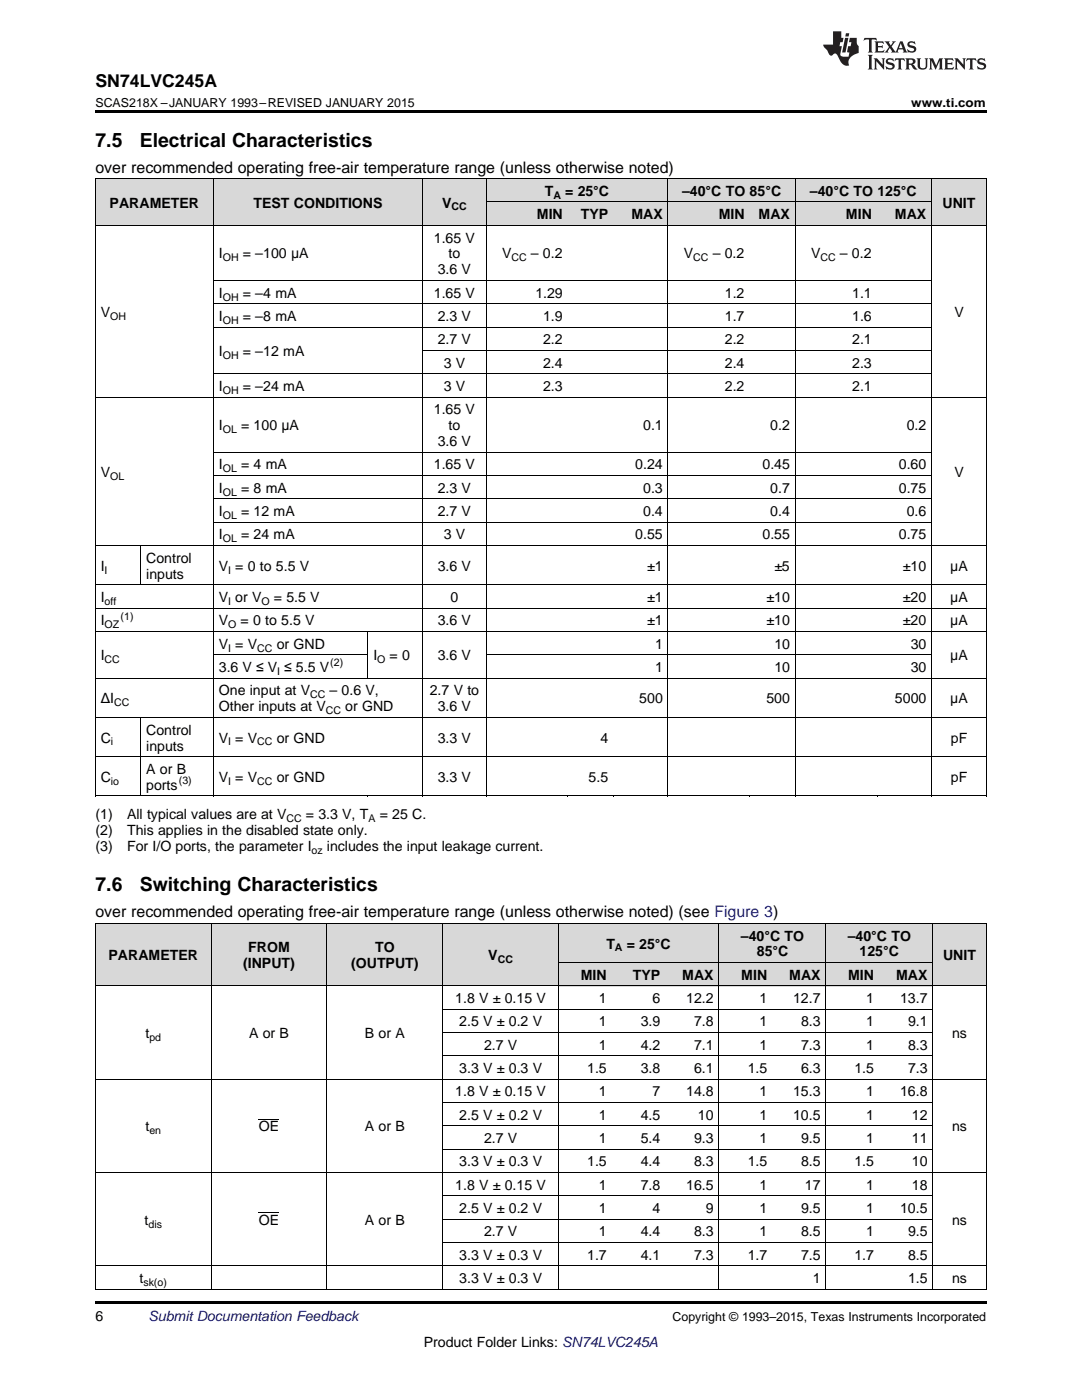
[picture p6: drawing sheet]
<svg xmlns="http://www.w3.org/2000/svg" width="216mm" height="279mm" viewBox="0 0 216 279" stroke-linecap="round" stroke-linejoin="round" font-family="sans-serif">
<g fill="#d8d8d8">
<path d="M19 184.3h23.2v12.5h-23.2z"/>
<path d="M42.2 184.3h23.1v12.5h-23.1z"/>
<path d="M65.3 184.3h23.1v12.5h-23.1z"/>
<path d="M88.4 184.3h23.1v12.5h-23.1z"/>
<path d="M111.5 192.2h10.7v4.6h-10.7z"/>
<path d="M122.2 192.2h10.6v4.6h-10.6z"/>
<path d="M132.8 192.2h10.7v4.6h-10.7z"/>
<path d="M143.5 192.2h10.7v4.6h-10.7z"/>
<path d="M154.2 192.2h10.6v4.6h-10.6z"/>
<path d="M164.8 192.2h10.7v4.6h-10.7z"/>
<path d="M175.5 192.2h10.7v4.6h-10.7z"/>
<path d="M186.2 184.3h10.6v12.5h-10.6z"/>
<path d="M111.5 184.3h10.7v7.9h-10.7z"/>
<path d="M122.2 184.3h10.6v7.9h-10.6z"/>
<path d="M132.8 184.3h10.7v7.9h-10.7z"/>
<path d="M143.5 184.3h10.7v7.9h-10.7z"/>
<path d="M154.2 184.3h10.6v7.9h-10.6z"/>
<path d="M164.8 184.3h10.7v7.9h-10.7z"/>
<path d="M175.5 184.3h10.7v7.9h-10.7z"/>
<path d="M19 35.7h9.1v9.3h-9.1z"/>
<path d="M28.1 35.7h14.5v9.3h-14.5z"/>
<path d="M42.6 35.7h30.8v9.3h-30.8z"/>
<path d="M73.4 35.7h10.9v9.3h-10.9z"/>
<path d="M84.3 35.7h12.7v9.3h-12.7z"/>
<path d="M97 40.4h16.4v4.6h-16.4z"/>
<path d="M113.4 40.4h9v4.6h-9z"/>
<path d="M122.4 40.4h10.9v4.6h-10.9z"/>
<path d="M133.3 40.4h16.3v4.6h-16.3z"/>
<path d="M149.6 40.4h9.1v4.6h-9.1z"/>
<path d="M158.7 40.4h16.3v4.6h-16.3z"/>
<path d="M175 40.4h10.9v4.6h-10.9z"/>
<path d="M185.9 35.7h10.9v9.3h-10.9z"/>
<path d="M97 35.7h16.4v4.7h-16.4z"/>
<path d="M113.4 35.7h9v4.7h-9z"/>
<path d="M122.4 35.7h10.9v4.7h-10.9z"/>
<path d="M133.3 35.7h16.3v4.7h-16.3z"/>
<path d="M149.6 35.7h9.1v4.7h-9.1z"/>
<path d="M158.7 35.7h16.3v4.7h-16.3z"/>
<path d="M175 35.7h10.9v4.7h-10.9z"/>
</g>
<g fill="#000">
<path d="M19 22h177.8v.5h-177.8zM19 158.9h.2zM42.5 158.9h.1zM73.3 158.9h.1zM84.2 158.9h.1zM96.9 158.9h.1zM113.3 158.9h.1zM122.3 158.9h.1zM133.2 158.9h.1zM149.5 158.9h.1zM158.6 158.9h.1zM174.9 158.9h.1z"/>
<path d="M185.8 158.9h.1zM196.7 158.9h.1zM19 257.3l.2 .1zM65.2 257.3l.1 .1zM88.3 257.3l.1 .1zM111.4 257.3l.1 .1zM122.1 257.3l.1 .1zM132.7 257.3l.1 .1zM143.4 257.3l.1 .1zM154.1 257.3l.1 .1zM164.7 257.3l.1 .1zM175.4 257.3l.1 .1z"/>
<path d="M186.1 257.3l.1 .1zM196.7 257.3l.1 .1zM19 259.7h177.8v.5h-177.8z"/>
</g>
<g fill="none" stroke="#000" stroke-width=".2">
<path d="M19 35.6h177.8M19.1 35.7v123.2M42.6 35.7v123.2M84.3 35.7v123.2M97 35.7v123.2M133.3 35.7v123.2M158.7 35.7v123.2M185.9 35.7v123.2M196.8 35.7v123.2M19 45h177.8M42.6 56h143.3M97 40.3h88.9"/>
<path d="M19 79.3h177.8M42.6 74.6h143.3M42.6 65.3h143.3M42.6 60.6h143.3M84.3 69.9h101.6M42.6 99.6h143.3M42.6 94.9h143.3M42.6 90.3h143.3M19 116.7h177.8M19 108.9h177.8M28.1 108.9v7.9M42.6 104.2h143.3"/>
<path d="M19 135.3h177.8M19 126h177.8M19 121.4h177.8M42.6 130.7h30.8M73.4 126v9.4M97 130.7h88.9M19 158.8h177.8M19 151h177.8M19 143.2h177.8M28.1 143.2v15.7M19 184.3h177.8v73.1M19 196.8h177.8"/>
<path d="M19.1 184.3v73.1M42.1 184.3v73.1M65.2 184.3v73.1M88.3 184.3v73.1M111.4 184.3v73.1M111.5 192.1h74.6M143.5 184.3v73.1M164.8 184.3v73.1M186.1 184.3v73.1M19 215.4h177.8M88.4 210.7h97.8M88.4 206.1h97.8"/>
<path d="M88.4 201.4h97.8M19 234h177.8M88.4 238.7h97.8M88.4 229.4h97.8M88.4 224.7h97.8M88.4 220h97.8M19 257.3h177.8M19 252.6h177.8M88.4 248h97.8M88.4 243.3h97.8"/>
</g>
<g fill="#231f20">
<path d="M172.5 7.6l-.1 .5 .4-.2h.6v.1v2.1l-.2 .4h.9l-.2-.4v-2.1l.1-.1h.5l.5 .2-.2-.5zM174.5 8.3l.2 .3v1.5l-.2 .4h1.8l.2-.6a1.04 1.04 0 0 1-1.3 .2v-.7h.6l.3 .2v-.6l-.3 .2h-.6v-.6l.8-.1 .4 .3-.2-.5zM176.5 8.3l.9 1.1-.9 1.1h.8l-.2-.2 .4-.7 .5 .7-.2 .2h1.5l-.2-.2 .2-.4h.9l.1 .4-.2 .2h1l-.3-.3-.7-1.9h-.5l-.9 2-.8-1 .9-1h-.8l.1 .3-.4 .5-.3-.6 .1-.2zM179.7 8.6l.4 1h-.7zM181.3 8.4a.63 .63 0 0 0-.2 .7 .63 .63 0 0 0 .6 .4l.6 .2 .1 .2a.75 .75 0 0 1-.7 .4 .75 .75 0 0 1-.6-.5l.1 .7 .1-.1a1.11 1.11 0 0 0 1.5-.6 1.13 1.13 0 0 0-1.2-.8l-.1-.4a1.04 1.04 0 0 1 1.2 .2l-.2-.5-.2 .1-.4-.2zM173.2 10.9l.2 .4v2.2l-.2 .4h1l-.3-.4v-2.2l.3-.4zM174.3 11.6l.3 .4v1.5l-.3 .4h.8l-.2-.4v-1.3l1.5 1.7v-1.9l.2-.4h-.7l.2 .4v.9l-1.1-1.3zM177 11.8a.62 .62 0 0 0-.2 .7 .62 .62 0 0 0 .6 .4l.6 .1 .1 .3a.76 .76 0 0 1-.7 .3 .76 .76 0 0 1-.7-.4l.2 .7 .1-.1a1.11 1.11 0 0 0 1.5-.6 1.13 1.13 0 0 0-1.2-.8l-.1-.4a1.04 1.04 0 0 1 1.2 .2l-.2-.6-.2 .1-.5-.1zM178.7 11.6l-.2 .6a.61 .61 0 0 1 .8-.3v1.6l-.2 .4h.9l-.2-.4v-1.6a.63 .63 0 0 1 .7 .3l-.1-.6zM180.6 11.6l.3 .4v1.5l-.3 .4h1l-.2-.2-.1-.8 .6 .2a.76 .76 0 0 0 1.2 .7l-1-1a.58 .58 0 0 0 .6-.5 .58 .58 0 0 0-.5-.6zM181.4 11.9h.1a.45 .45 0 0 1 .5 .1 .45 .45 0 0 1 .1 .5l-.8 .2zM182.9 11.6l.2 .2a2.17 2.17 0 0 0 .3 1.9 .99 .99 0 0 0 1.6-.6v-1.1l.2-.4h-.7l.2 .2a1.92 1.92 0 0 1-.2 1.8 .6 .6 0 0 1-.9-.5v-1.1l.2-.4zM185.4 11.6l.2 .4v1.5l-.2 .4h.7l-.2-.4v-1.4l.8 1.8 .8-1.8v1.4l-.2 .4h.9l-.2-.4v-1.5l.2-.4h-.8l-.6 1.5-.6-1.5zM188.4 11.6l.2 .4v1.5l-.2 .4h1.8l.1-.6a1.04 1.04 0 0 1-1.2 .1v-.6h.5l.4 .2v-.6l-.4 .2h-.5v-.7h.8l.3 .3-.1-.6zM190.5 11.6l.2 .4v1.5l-.2 .4h.7l-.2-.4v-1.3l1.5 1.7v-1.9l.2-.4h-.7l.2 .4v.9l-1.1-1.3zM192.9 11.6l-.1 .6a.61 .61 0 0 1 .7-.3l.1 1.6-.3 .4h1l-.3-.4 .1-1.6a.63 .63 0 0 1 .7 .3l-.1-.6zM195.2 11.8a.62 .62 0 0 0-.2 .7 .62 .62 0 0 0 .6 .4l.6 .1 .1 .3a.76 .76 0 0 1-.7 .3 .76 .76 0 0 1-.6-.4l.1 .7 .1-.1a1.11 1.11 0 0 0 1.6-.6 1.13 1.13 0 0 0-1.3-.8l-.1-.4a1.04 1.04 0 0 1 1.2 .2l-.1-.6-.2 .1-.5-.1z"/>
<path d="M166.2 6.3v2.6h-1.9v.4l.8 .9a.91 .91 0 0 0 1 .8 .56 .56 0 0 1 .5-.3 .56 .56 0 0 1 .5 .3l.4 .8a1.53 1.53 0 0 0 1.9 1.2 1.54 1.54 0 0 1 1-2.1l.9-.3v-1.4a1.52 1.52 0 0 1-.4-1.6h-1.3l-.2 .8h.5l-.2 .8h-.5l-.1 1v.2l.4 .1-.2 .8a1.93 1.93 0 0 1-1.6-.3l.3-1.8h-.5l.2-.8h.4l.2-.8h-.4v-1.3zM168.6 7.6l-.6 2.9h.7l.6-2.9zM168.8 6.6l-.1 .7h.6l.2-.7z"/>
</g>
<path d="M51.6 223.3h4.1M51.6 242h4.1" fill="none" stroke="#000" stroke-width=".2"/>
<g font-size="3.9">
<text x="19" y="29.3">7.5</text>
<text x="27.9" y="29.3">Electrical Characteristics</text>
<text x="19" y="177.9">7.6</text>
<text x="27.9" y="177.9">Switching Characteristics</text>
</g>
<text font-size="3.5" x="19" y="17.3">SN74LVC245A</text>
<g font-size="3.2">
<text x="19" y="34.4">over recommended operating free-air temperature range (unless otherwise noted)</text>
<text x="19" y="183.1">over recommended operating free-air temperature range (unless otherwise noted) (see Figure 3)</text>
</g>
<g font-size="2.8">
<text x="21.9" y="41.4">PARAMETER</text>
<text x="50.6" y="41.4">TEST CONDITIONS</text>
<text x="88.2" y="41.4">V</text>
<text x="108.7" y="39.1">T</text>
<text x="112.8" y="39.1">= 25°C</text>
<text x="136.1" y="39.1">–40°C TO 85°C</text>
<text x="161.6" y="39.1">–40°C TO</text>
<text x="175.1" y="39.1">125°C</text>
<text x="188.1" y="41.4">UNIT</text>
<text x="107.1" y="43.7">MIN</text>
<text x="115.9" y="43.7">TYP</text>
<text x="126" y="43.7">MAX</text>
<text x="143.4" y="43.7">MIN</text>
<text x="151.4" y="43.7">MAX</text>
<text x="168.8" y="43.7">MIN</text>
<text x="178.6" y="43.7">MAX</text>
<text x="43.7" y="51.6">I</text>
<text x="48.5" y="51.6">= –100 μA</text>
<text x="86.6" y="48.4">1.65 V</text>
<text x="89.5" y="51.6">to</text>
<text x="100.2" y="51.6">V</text>
<text x="105.9" y="51.6">– 0.2</text>
<text x="136.5" y="51.6">V</text>
<text x="142.2" y="51.6">– 0.2</text>
<text x="161.9" y="51.6">V</text>
<text x="167.6" y="51.6">– 0.2</text>
<text x="43.7" y="59.4">I</text>
<text x="48.5" y="59.4">= –4 mA</text>
<text x="86.6" y="59.4">1.65 V</text>
<text x="87.3" y="54.8">3.6 V</text>
<text x="106.8" y="59.4">1.29</text>
<text x="144.6" y="59.4">1.2</text>
<text x="170" y="59.4">1.1</text>
<text x="20.1" y="63.2">V</text>
<text x="43.7" y="64.1">I</text>
<text x="48.5" y="64.1">= –8 mA</text>
<text x="87.3" y="64.1">2.3 V</text>
<text x="108.4" y="64.1">1.9</text>
<text x="144.6" y="64.1">1.7</text>
<text x="170" y="64.1">1.6</text>
<text x="190.4" y="63.2">V</text>
<text x="43.7" y="71">I</text>
<text x="48.5" y="71">= –12 mA</text>
<text x="87.3" y="68.7">2.7 V</text>
<text x="108.4" y="68.7">2.2</text>
<text x="144.6" y="68.7">2.2</text>
<text x="170" y="68.7">2.1</text>
<text x="88.5" y="73.4">3 V</text>
<text x="108.4" y="73.4">2.4</text>
<text x="144.6" y="73.4">2.4</text>
<text x="170" y="73.4">2.3</text>
<text x="43.7" y="78">I</text>
<text x="48.5" y="78">= –24 mA</text>
<text x="86.6" y="82.7">1.65 V</text>
<text x="88.5" y="78">3 V</text>
<text x="108.4" y="78">2.3</text>
<text x="144.6" y="78">2.2</text>
<text x="170" y="78">2.1</text>
<text x="43.7" y="85.9">I</text>
<text x="48.1" y="85.9">= 100 μA</text>
<text x="87.3" y="89">3.6 V</text>
<text x="89.5" y="85.9">to</text>
<text x="128.3" y="85.9">0.1</text>
<text x="153.7" y="85.9">0.2</text>
<text x="180.9" y="85.9">0.2</text>
<text x="20.1" y="95.2">V</text>
<text x="43.7" y="93.7">I</text>
<text x="48.1" y="93.7">= 4 mA</text>
<text x="86.6" y="93.7">1.65 V</text>
<text x="126.8" y="93.7">0.24</text>
<text x="152.2" y="93.7">0.45</text>
<text x="179.4" y="93.7">0.60</text>
<text x="190.4" y="95.2">V</text>
<text x="43.7" y="98.4">I</text>
<text x="48.1" y="98.4">= 8 mA</text>
<text x="87.3" y="98.4">2.3 V</text>
<text x="128.3" y="98.4">0.3</text>
<text x="153.7" y="98.4">0.7</text>
<text x="179.4" y="98.4">0.75</text>
<text x="43.7" y="103">I</text>
<text x="43.7" y="107.7">I</text>
<text x="48.1" y="103">= 12 mA</text>
<text x="48.1" y="107.7">= 24 mA</text>
<text x="87.3" y="103">2.7 V</text>
<text x="88.5" y="107.7">3 V</text>
<text x="126.8" y="107.7">0.55</text>
<text x="128.3" y="103">0.4</text>
<text x="152.2" y="107.7">0.55</text>
<text x="153.7" y="103">0.4</text>
<text x="179.4" y="107.7">0.75</text>
<text x="180.9" y="103">0.6</text>
<text x="20.1" y="113.9">I</text>
<text x="29.2" y="112.3">Control</text>
<text x="43.7" y="113.9">V = 0 to 5.5 V</text>
<text x="87.3" y="113.9">3.6 V</text>
<text x="129.2" y="113.9">±1</text>
<text x="154.5" y="113.9">±5</text>
<text x="180.2" y="113.9">±10</text>
<text x="189.6" y="113.9">μA</text>
<text x="29.2" y="115.5">inputs</text>
<text x="20.1" y="120.2">I</text>
<text x="20.1" y="124.8">I</text>
<text x="43.7" y="120.2">V or V</text>
<text x="43.7" y="124.8">V</text>
<text x="48" y="124.8">= 0 to 5.5 V</text>
<text x="54.6" y="120.2">= 5.5 V</text>
<text x="87.3" y="124.8">3.6 V</text>
<text x="89.9" y="120.2">0</text>
<text x="129.2" y="120.2">±1</text>
<text x="129.2" y="124.8">±1</text>
<text x="153" y="120.2">±10</text>
<text x="153" y="124.8">±10</text>
<text x="180.2" y="120.2">±20</text>
<text x="180.2" y="124.8">±20</text>
<text x="189.6" y="120.2">μA</text>
<text x="189.6" y="124.8">μA</text>
<text x="20.1" y="131.8">I</text>
<text x="43.7" y="129.5">V = V</text>
<text x="55.2" y="129.5">or GND</text>
<text x="74.5" y="131.8">I</text>
<text x="77.8" y="131.8">= 0</text>
<text x="87.3" y="131.8">3.6 V</text>
<text x="130.7" y="129.5">1</text>
<text x="154.5" y="129.5">10</text>
<text x="181.7" y="129.5">30</text>
<text x="189.6" y="131.8">μA</text>
<text x="43.7" y="134.1">3.6 V ≤ V ≤ 5.5 V</text>
<text x="130.7" y="134.1">1</text>
<text x="154.5" y="134.1">10</text>
<text x="181.7" y="134.1">30</text>
<text x="20.1" y="140.4">ΔI</text>
<text x="43.7" y="138.8">One input at V</text>
<text x="43.7" y="142">Other inputs at V</text>
<text x="65.8" y="138.8">– 0.6 V,</text>
<text x="68.9" y="142">or GND</text>
<text x="85.8" y="138.8">2.7 V to</text>
<text x="87.3" y="142">3.6 V</text>
<text x="127.6" y="140.4">500</text>
<text x="152.9" y="140.4">500</text>
<text x="178.6" y="140.4">5000</text>
<text x="189.6" y="140.4">μA</text>
<text x="20.1" y="148.2">C</text>
<text x="29.2" y="146.6">Control</text>
<text x="29.2" y="149.8">inputs</text>
<text x="43.7" y="148.2">V = V</text>
<text x="55.2" y="148.2">or GND</text>
<text x="87.3" y="148.2">3.3 V</text>
<text x="119.8" y="148.2">4</text>
<text x="189.7" y="148.2">pF</text>
<text x="29.2" y="154.4">A or B</text>
<text x="20.1" y="156">C</text>
<text x="29.2" y="157.6">ports</text>
<text x="43.7" y="156">V = V</text>
<text x="55.2" y="156">or GND</text>
<text x="87.3" y="156">3.3 V</text>
<text x="117.4" y="156">5.5</text>
<text x="189.7" y="156">pF</text>
<text x="19" y="163.5">(1)</text>
<text x="19" y="166.7">(2)</text>
<text x="25.4" y="163.5">All typical values are at V</text>
<text x="25.4" y="166.7">This applies in the disabled state only.</text>
<text x="61" y="163.5">= 3.3 V, T</text>
<text x="75.8" y="163.5">= 25 C.</text>
<text x="19" y="169.8">(3)</text>
<text x="25.4" y="169.8">For I/O ports, the parameter I</text>
<text x="65.2" y="169.8">includes the input leakage current.</text>
<text x="21.7" y="191.6">PARAMETER</text>
<text x="49.5" y="190">FROM</text>
<text x="74.9" y="190">TO</text>
<text x="97.4" y="191.6">V</text>
<text x="121" y="189.3">T</text>
<text x="125.1" y="189.3">= 25°C</text>
<text x="147.8" y="187.7">–40°C TO</text>
<text x="151" y="190.9">85°C</text>
<text x="169.2" y="187.7">–40°C TO</text>
<text x="171.5" y="190.9">125</text>
<text x="176.2" y="190.9">°C</text>
<text x="188.2" y="191.6">UNIT</text>
<text x="48.5" y="193.2">(INPUT)</text>
<text x="70.1" y="193.2">(OUTPUT)</text>
<text x="115.9" y="195.5">MIN</text>
<text x="126.3" y="195.5">TYP</text>
<text x="136.1" y="195.5">MAX</text>
<text x="147.9" y="195.5">MIN</text>
<text x="157.5" y="195.5">MAX</text>
<text x="169.2" y="195.5">MIN</text>
<text x="178.8" y="195.5">MAX</text>
<text x="90.8" y="200.2">1.8 V ± 0.15 V</text>
<text x="119.5" y="200.2">1</text>
<text x="130.2" y="200.2">6</text>
<text x="136.9" y="200.2">12.2</text>
<text x="151.5" y="200.2">1</text>
<text x="158.3" y="200.2">12.7</text>
<text x="172.8" y="200.2">1</text>
<text x="179.6" y="200.2">13.7</text>
<text x="29" y="207.2">t</text>
<text x="49.7" y="207.2">A or B</text>
<text x="72.8" y="207.2">B or A</text>
<text x="91.7" y="204.9">2.5 V ± 0.2 V</text>
<text x="96.6" y="209.5">2.7 V</text>
<text x="119.5" y="204.9">1</text>
<text x="119.5" y="209.5">1</text>
<text x="127.8" y="204.9">3.9</text>
<text x="127.8" y="209.5">4.2</text>
<text x="138.5" y="204.9">7.8</text>
<text x="138.5" y="209.5">7.1</text>
<text x="151.5" y="204.9">1</text>
<text x="151.5" y="209.5">1</text>
<text x="159.8" y="204.9">8.3</text>
<text x="159.8" y="209.5">7.3</text>
<text x="172.8" y="204.9">1</text>
<text x="172.8" y="209.5">1</text>
<text x="181.2" y="204.9">9.1</text>
<text x="181.2" y="209.5">8.3</text>
<text x="190" y="207.2">ns</text>
<text x="91.7" y="214.2">3.3 V ± 0.3 V</text>
<text x="117.2" y="214.2">1.5</text>
<text x="127.8" y="214.2">3.8</text>
<text x="138.5" y="214.2">6.1</text>
<text x="149.2" y="214.2">1.5</text>
<text x="159.8" y="214.2">6.3</text>
<text x="170.5" y="214.2">1.5</text>
<text x="181.2" y="214.2">7.3</text>
<text x="90.8" y="218.8">1.8 V ± 0.15 V</text>
<text x="119.5" y="218.8">1</text>
<text x="130.2" y="218.8">7</text>
<text x="136.9" y="218.8">14.8</text>
<text x="151.5" y="218.8">1</text>
<text x="158.3" y="218.8">15.3</text>
<text x="172.8" y="218.8">1</text>
<text x="179.6" y="218.8">16.8</text>
<text x="29" y="225.8">t</text>
<text x="51.6" y="225.8">OE</text>
<text x="72.8" y="225.8">A or B</text>
<text x="91.7" y="223.5">2.5 V ± 0.2 V</text>
<text x="119.5" y="223.5">1</text>
<text x="127.8" y="223.5">4.5</text>
<text x="139.3" y="223.5">10</text>
<text x="151.5" y="223.5">1</text>
<text x="158.3" y="223.5">10.5</text>
<text x="172.8" y="223.5">1</text>
<text x="182" y="223.5">12</text>
<text x="190" y="225.8">ns</text>
<text x="91.7" y="232.8">3.3 V ± 0.3 V</text>
<text x="96.6" y="228.1">2.7 V</text>
<text x="117.2" y="232.8">1.5</text>
<text x="119.5" y="228.1">1</text>
<text x="127.8" y="228.1">5.4</text>
<text x="127.8" y="232.8">4.4</text>
<text x="138.5" y="228.1">9.3</text>
<text x="138.5" y="232.8">8.3</text>
<text x="149.2" y="232.8">1.5</text>
<text x="151.5" y="228.1">1</text>
<text x="159.8" y="228.1">9.5</text>
<text x="159.8" y="232.8">8.5</text>
<text x="170.5" y="232.8">1.5</text>
<text x="172.8" y="228.1">1</text>
<text x="182" y="228.1">11</text>
<text x="182" y="232.8">10</text>
<text x="90.8" y="237.5">1.8 V ± 0.15 V</text>
<text x="119.5" y="237.5">1</text>
<text x="127.8" y="237.5">7.8</text>
<text x="136.9" y="237.5">16.5</text>
<text x="151.5" y="237.5">1</text>
<text x="160.6" y="237.5">17</text>
<text x="172.8" y="237.5">1</text>
<text x="182" y="237.5">18</text>
<text x="28.9" y="244.4">t</text>
<text x="51.6" y="244.4">OE</text>
<text x="72.8" y="244.4">A or B</text>
<text x="91.7" y="242.1">2.5 V ± 0.2 V</text>
<text x="119.5" y="242.1">1</text>
<text x="130.2" y="242.1">4</text>
<text x="140.8" y="242.1">9</text>
<text x="151.5" y="242.1">1</text>
<text x="159.8" y="242.1">9.5</text>
<text x="172.8" y="242.1">1</text>
<text x="179.6" y="242.1">10.5</text>
<text x="190" y="244.4">ns</text>
<text x="91.7" y="251.4">3.3 V ± 0.3 V</text>
<text x="96.6" y="246.8">2.7 V</text>
<text x="117.2" y="251.4">1.7</text>
<text x="119.5" y="246.8">1</text>
<text x="127.8" y="246.8">4.4</text>
<text x="127.8" y="251.4">4.1</text>
<text x="138.5" y="246.8">8.3</text>
<text x="138.5" y="251.4">7.3</text>
<text x="149.2" y="251.4">1.7</text>
<text x="151.5" y="246.8">1</text>
<text x="159.8" y="246.8">8.5</text>
<text x="159.8" y="251.4">7.5</text>
<text x="170.5" y="251.4">1.7</text>
<text x="172.8" y="246.8">1</text>
<text x="181.2" y="246.8">9.5</text>
<text x="181.2" y="251.4">8.5</text>
<text x="27.8" y="256.1">t</text>
<text x="91.7" y="256.1">3.3 V ± 0.3 V</text>
<text x="162.2" y="256.1">1</text>
<text x="181.2" y="256.1">1.5</text>
<text x="190" y="256.1">ns</text>
<text x="19" y="263.6">6</text>
<text x="84.6" y="268.9">Product Folder Links: SN74LVC245A</text>
</g>
<text font-size="2.8" fill="#0000c8" x="29.6" y="263.6">Submit Documentation Feedback</text>
<g font-size="2.5">
<text x="19" y="21.4">SCAS218X –JANUARY 1993–REVISED JANUARY 2015</text>
<text x="181.8" y="21.4">www.ti.com</text>
<text x="134.2" y="263.6">Copyright © 1993–2015, Texas Instruments Incorporated</text>
</g>
<g font-size="2.1">
<text x="90.1" y="42">CC</text>
<text x="110.4" y="39.7">A</text>
<text x="44.4" y="52.1">OH</text>
<text x="102.1" y="52.1">CC</text>
<text x="138.3" y="52.1">CC</text>
<text x="163.7" y="52.1">CC</text>
<text x="44.4" y="60">OH</text>
<text x="22" y="63.8">OH</text>
<text x="44.4" y="64.6">OH</text>
<text x="44.4" y="71.6">OH</text>
<text x="44.4" y="78.6">OH</text>
<text x="44.4" y="86.4">OL</text>
<text x="22" y="95.7">OL</text>
<text x="44.4" y="94.3">OL</text>
<text x="44.4" y="98.9">OL</text>
<text x="44.4" y="103.6">OL</text>
<text x="44.4" y="108.2">OL</text>
<text x="20.9" y="114.5">I</text>
<text x="45.5" y="114.5">I</text>
<text x="20.9" y="120.7">off</text>
<text x="20.9" y="125.4">OZ</text>
<text x="24.1" y="123.7">(1)</text>
<text x="45.5" y="120.7">I</text>
<text x="45.5" y="125.4">O</text>
<text x="52.2" y="120.7">O</text>
<text x="45.5" y="130">I</text>
<text x="51.3" y="130">CC</text>
<text x="20.9" y="132.4">CC</text>
<text x="55.3" y="134.7">I</text>
<text x="65.9" y="133">(2)</text>
<text x="75.3" y="132.4">O</text>
<text x="22.8" y="140.9">CC</text>
<text x="61.9" y="139.3">CC</text>
<text x="65" y="142.5">CC</text>
<text x="22.1" y="148.8">i</text>
<text x="45.5" y="148.8">I</text>
<text x="51.3" y="148.8">CC</text>
<text x="22.1" y="156.6">io</text>
<text x="35.7" y="156.5">(3)</text>
<text x="45.5" y="156.6">I</text>
<text x="51.3" y="156.6">CC</text>
<text x="57.1" y="164">CC</text>
<text x="73.5" y="164">A</text>
<text x="62.2" y="170.4">oz</text>
<text x="122.7" y="189.9">A</text>
<text x="99.3" y="192.2">CC</text>
<text x="29.8" y="207.8">pd</text>
<text x="29.8" y="226.4">en</text>
<text x="29.6" y="245">dis</text>
<text x="28.6" y="256.6">sk(o)</text>
</g>
</svg>
